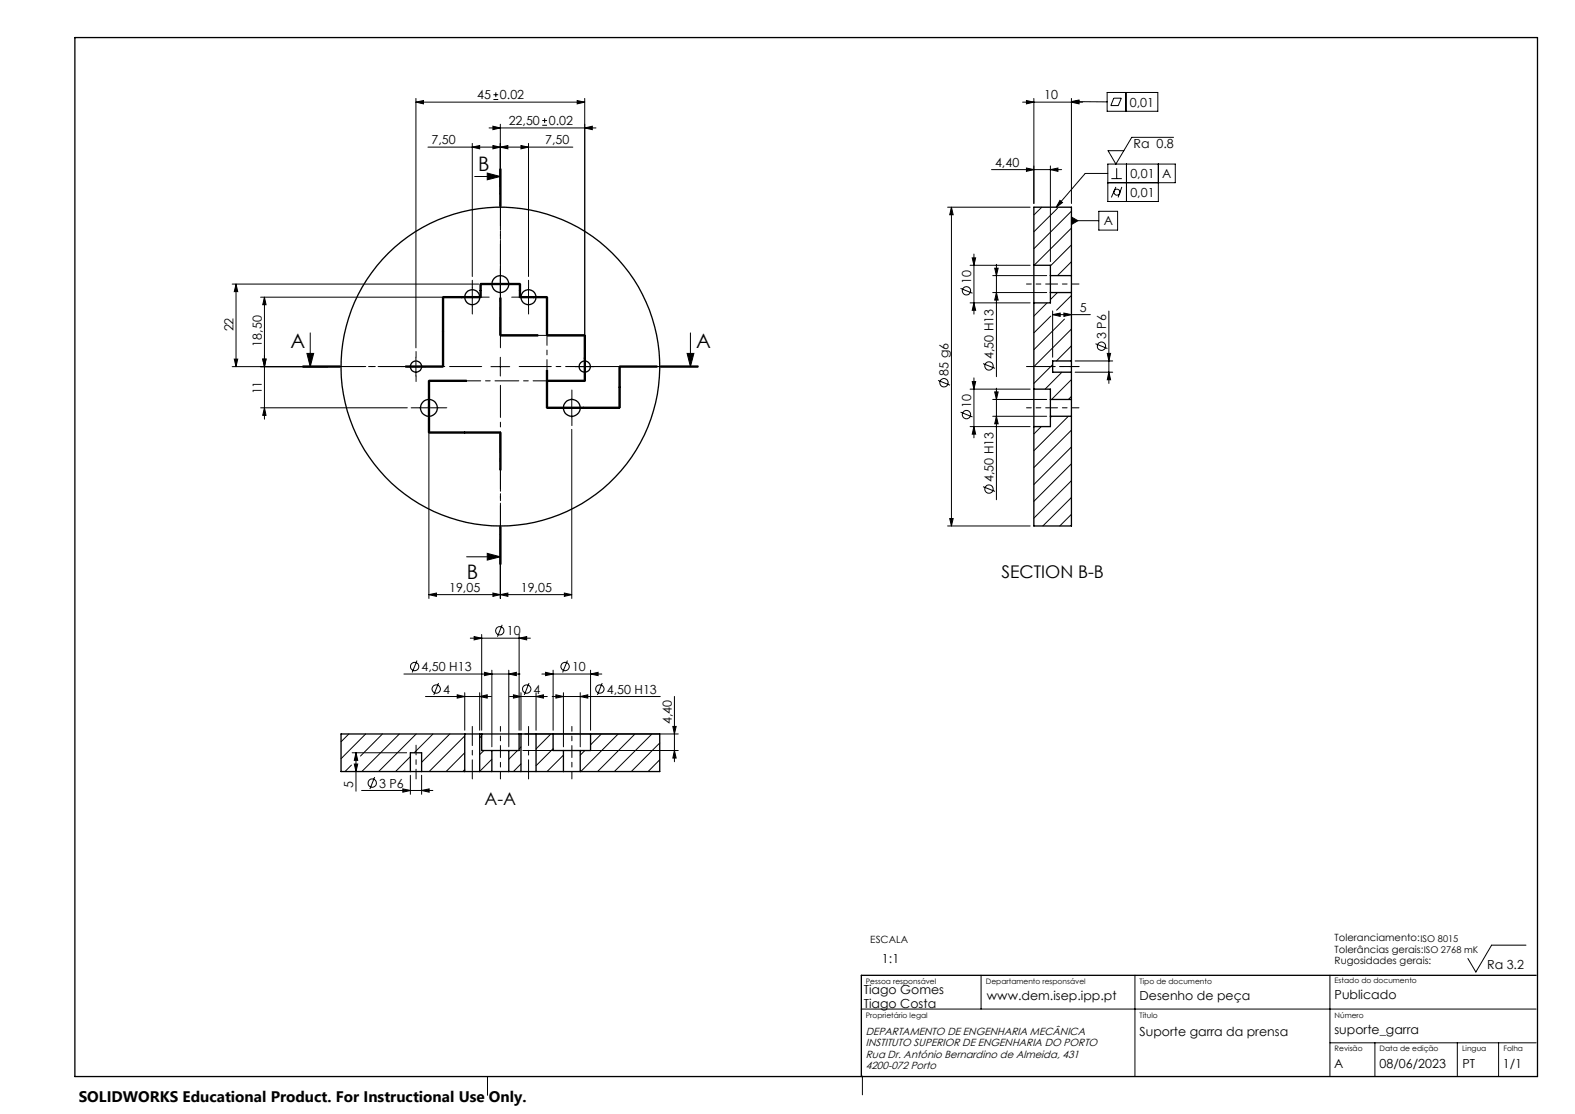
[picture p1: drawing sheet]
<svg xmlns="http://www.w3.org/2000/svg" width="420mm" height="297mm" viewBox="0 0 420 297" stroke-linecap="round" stroke-linejoin="round" font-family="sans-serif">
<g fill="none" stroke="#000" stroke-width=".35">
<path d="M20 10h390v277h-390zM275.7 70.7v10M275.7 70.7v-15.5h10v18.3M275.7 70.7h4.4v2.8M280.1 73.5v4.5M280.1 78v2.7h-4.4M280.1 78h5.6M280.1 73.5h5.6M285.7 73.5v4.5M285.7 78v18.2M275.7 80.7v23M285.7 96.2v3"/>
<path d="M285.7 96.2h-5v3h5M285.7 99.2v7.3M275.7 103.7v10M275.7 103.7h4.4v2.8M280.1 106.5v4.5M280.1 111v2.7h-4.4M280.1 106.5h5.6M280.1 111h5.6M285.7 106.5v4.5M285.7 111v29.2h-10v-26.5M123.9 195.7h4M123.9 195.7h-33v10h18.5"/>
<path d="M123.9 195.7v10M127.9 195.7h.5M127.9 195.7v10M128.4 195.7h10M128.4 195.7v4.4h2.8M138.4 195.7v4.4h-2.7M138.4 195.7h.5M138.9 195.7h4M138.9 195.7v10M142.9 195.7h4.6M142.9 195.7v10M147.5 195.7h10"/>
<path d="M147.5 195.7v4.4h2.7M157.5 195.7h18.4v10h-21.2M157.5 195.7v4.4h-2.8M109.4 205.7h3M109.4 205.7v-5h3v5M112.4 205.7h11.5M123.9 205.7h4M127.9 205.7h3.3M131.2 200.1h4.5M131.2 205.7h4.5M131.2 200.1v5.6M135.7 205.7h3.2"/>
<path d="M135.7 200.1v5.6M138.9 205.7h4M142.9 205.7h7.3M150.2 205.7h4.5M150.2 200.1h4.5M150.2 200.1v5.6M154.7 200.1v5.6M409.6 260h-179.9v27"/>
<circle cx="125.9" cy="79.2" r="2"/>
<circle cx="133.4" cy="75.7" r="2.25"/>
<circle cx="140.9" cy="79.2" r="2"/>
<circle cx="110.9" cy="97.7" r="1.5"/>
<circle cx="133.4" cy="97.7" r="42.5"/>
<circle cx="155.9" cy="97.7" r="1.5"/>
<circle cx="114.4" cy="108.7" r="2.24"/>
<circle cx="152.5" cy="108.7" r="2.25"/>
</g>
<g fill="none" stroke="#000" stroke-width=".27">
<path d="M110.9 27.2l2-.4v.9zM110.9 26.2v66.5M110.9 27.2h45M114.1 39.2h38.7M125.9 39.2l2-.4v.9zM125.9 38.2v35.5M130.4 34.1h28.5M131.4 33.7l2 .4-2 .5zM131.4 38.8l2 .4-2 .5zM131.6 26.5h1.3M131.6 25.3h1.3M132.2 24.6v1.3"/>
<path d="M133.4 39.2l2-.4v.9zM133.4 33.1v18.6M138.9 38.8l2 .4-2 .5zM140.9 38.2v35.5M144.6 33.4h1.3M144.6 32.1h1.3M145.2 31.5v1.3M153.9 26.8l2 .4-2 .5zM155.9 26.2v75.3h-10M155.9 34.1l2-.4v.9zM272.7 27.2h16M273.7 26.8l2 .4-2 .5z"/>
<path d="M275.7 26.2v28.1M285.7 27.2l2-.4v.9zM285.7 26.2v28.1M285.7 27.1l2-.4v.8zM285.7 27.1l9.5 .1M295.2 24.7h13.6v5h-13.6zM297 26.2h2l-.8 1.9h-2zM300.2 24.7v5M312.9 36.6h-11.1l-4.2 7.1-2.1-3.5h4.2M126.6 47.1h6.8M129.9 46.1l3.5 1-3.5 .8zM133.3 45v10"/>
<path d="M133.4 45v10M133.6 45v10M252.7 55.2h22M253.7 55.2l.5 2.1h-.9zM253.7 55.2v85M264.4 45.2h18.7M273.7 44.8l2 .4-2 .5zM277.8 55.2l-2.1 2.1M280.1 45.2l2-.4v.9zM280.1 44.2v25.5M282 55.5l-6.3 6.3M282.6 53.4l.7 .6-1.6 1.2z"/>
<path d="M285.7 56.3l-10 10M285.7 57.9l1.7 .9-1.7 1.1zM285.7 58.8h7.3M293 56.3h5v5h-5zM295.4 46.2h-6l-7.7 9M296.4 47.6h2.8M297.6 49.8l-1.2 2.8M297.8 44.8v2.8M299.2 49.8l-1 2.8M300.4 43.7v10M308.9 43.7v10h-13.5v-10h18v5h-18M61.9 75.7h65.8"/>
<path d="M62.9 75.7l.5 2h-.9zM62.9 75.7v22.1M69.5 79.2h58.9M70.5 79.2l.4 2h-.8zM70.5 79.2v32.6M118 79.2v18.5M118.1 79.2v18.5h-10M118.1 79.4h10.1M118.1 79h10.1M118.3 79.2v18.5M125.9 76.7v5M128 75.7v3.5"/>
<path d="M128.2 75.9h10.5M128.2 75.5h10.5M128.3 75.7v3.5M133.3 79.4v10M133.4 73.2v5M133.4 79.4v10h10M133.6 79.4v10M138.4 79.2h7.5v10M138.5 75.7v3.5M138.7 79.4h7.2M138.7 79h7.2M138.7 79.2v-3.5h-10.5v3.5"/>
<path d="M138.8 75.7v3.5M140.9 76.7v5M145.7 79.2v10M146 79.2v10M256.2 76.9l3.1 1.3M258.7 70.7h16M259.3 68.8h.9l-.5 1.9zM259.7 67.7v16M264.7 73.5h14.4M264.7 78h14.4M265.3 71.5h.9l-.5 2zM265.7 78l.5 2h-.9z"/>
<path d="M265.7 70.5v29.9M282 78l-1.9 1.9M285.7 78.8l-3.9 3.9M285.7 60.8l-9.9 9.9M285.7 65.3l-5.6 5.6M285.7 69.8l-3.7 3.7M62.5 95.7h.9l-.5 2.1zM70.1 95.7h.8l-.4 2.1zM80.7 97.9h10zM80.7 97.5h10M81.8 94.2h1.8l-.9 3.6zM82.7 88.8v9"/>
<path d="M90.7 97.7l-28.8 .1M108.1 97.5h10M108.1 97.9h10M110.9 95.2v5.1M130.9 97.8h5M133.4 95.2v5.1M133.4 89.6h10M133.4 89.2h10M145.7 98.7v10M145.9 89.4h10M145.9 89.6h10M145.9 89.2h10"/>
<path d="M146 98.7v10M153.4 97.8h5M155.8 89.4v12.1M156.1 89.4v12.1M165 97.7v11M165.2 97.5h10M165.2 97.9h10M165.4 97.7v11M175.2 97.7h-10v11h-19.3v-10M176.1 97.7h10M176.1 97.5h10M176.1 97.9h10"/>
<path d="M183.2 94.2h1.8l-.9 3.6zM184.1 88.8v9M258.7 80.7h16M259.7 80.7l.5 2h-.9zM262.1 96.9l3.2 1.3M279.2 80.7l-3.5 3.6M280.2 84.3l-4.5 4.5M280.7 97.2l-5 5M280.7 83.9l2-.4v.8zM280.7 82.9v12.3M280.7 83.9h10.1M283.2 99.2l-4.5 4.5"/>
<path d="M283.7 83.5l2 .4-2 .4zM283.8 85.1l-8.1 8.1M285.7 87.7l-10 10.1M285.7 92.2l-4 4M286.7 96.2h10M286.7 99.2h10M292.1 91.6l3.2 1.3M295.3 94.2h.9l-.5 2zM295.7 99.2l.5 2h-.9zM295.7 82.9v19.3M69.5 108.7h39.1M70.5 108.7l.4 2h-.8z"/>
<path d="M111.9 108.7h5M114.2 101.5v13.8M114.4 101.4h10M114.4 101.7h10M114.4 115.3h19v10M114.4 115.5h19M114.4 115.1h19M114.6 101.5v13.8M124.4 101.5h-10v58.1M133.3 115.3v10M133.6 115.3v10M145.9 108.9h19.3"/>
<path d="M145.9 108.5h19.3M145.9 101.4h10M145.9 101.7h10M152.5 106.3v4.9M152.5 114.5v45.1M250.2 101.4l3.1 1.3M256.2 109.9l3.1 1.3M258.7 103.7h16M258.7 113.7h16M259.3 101.7h.9l-.5 2zM259.7 113.7l.5 2h-.9zM259.7 100.7v16"/>
<path d="M264.7 106.5h14.4M264.7 111h14.4M265.3 104.5h.9l-.5 2zM265.7 111l.5 2h-.9zM265.7 103.5v29.7M277.7 113.7l-2 2M280.4 111l-.3 .3M284.9 111l-9.2 9.2M285.7 101.2l-5.3 5.3M285.7 105.7l-.8 .8M285.7 114.7l-10 10M285.7 119.2l-10 10"/>
<path d="M253.3 138.3h.9l-.5 1.9zM262.1 129.7l3.2 1.3M285.7 123.6l-10 10.1M285.7 128.2l-10 9.9M285.7 132.6l-7.6 7.6M285.7 137.1l-3.1 3.1M114.4 158.5l2-.4v.9zM114.4 158.5h38.1M124.4 148.4h9M129.9 147.5l3.5 .9-3.5 .9zM131.4 158.1l2 .4-2 .5zM133.3 140.4v10"/>
<path d="M133.4 158.5l2-.4v.9zM133.4 143.8v15.8M133.4 140.4v10M133.6 140.4v10M150.5 158.1l2 .4-2 .5zM252.7 140.2h22M107.7 179.7h31M111.2 176.1l-1.3 3.2M125.4 170.1h16M126.4 169.7l2 .4-2 .5zM128.4 169.2v25.5M129.2 179.2l2 .5-2 .4z"/>
<path d="M131.2 178.7v20.4M133.9 166.6l-1.3 3.2M135.7 179.7l2-.5v.9zM135.7 178.7v20.4M138.4 170.1l2-.4v.9zM138.4 169.2v25.5M144.5 179.7h16M145.5 179.2l2 .5-2 .4zM147.5 178.7v16M151.3 176.1l-1.3 3.2M157.5 179.7l2-.5v.9zM157.5 178.7v16"/>
<path d="M93 195.7l-2.1 2.1M97.5 195.7l-6.6 6.6M102 195.7l-5.9 5.9M106.5 195.7l-10 10M111 195.7l-10 10M113.5 185.7h17.4M115.5 195.7l-5 5M116.9 182.1l-1.2 3.2M119.9 195.7l-7.5 7.5M121.9 185.2l2 .5-2 .4zM123.9 196.2l-9.5 9.5M123.9 184.7v10"/>
<path d="M127.9 185.7l2-.5v.9zM127.9 184.7v10M128.4 196.2l-.5 .5M135.9 185.7h10M136.9 185.2l2 .5-2 .4zM138.9 184.7v10M138.9 199.2l-.5 .5M139.9 195.7h41M141.1 182.1l-1.3 3.2M142.9 185.7l2-.5v.9zM142.9 184.7v10M146.9 195.7l-4 4"/>
<path d="M147.2 185.7h28.9M147.5 199.6l-4.6 4.5M148.2 185.2l2 .5-2 .4zM150.2 184.7v14.4M154.7 185.7l2-.5v.9zM154.7 184.7v14.4M160.4 195.7l-2.9 2.9M160.6 182.1l-1.3 3.2M164.9 195.7l-10 10M169.3 195.7l-10 10M173.8 195.7l-10 10M175.9 198.1l-7.6 7.6"/>
<path d="M179.4 193.7h.9l-.5 2zM179.8 185.7v17.4M93.7 204l-1.7 1.7M93.9 200.7h14.5M94.5 203.7h.9l-.5 2zM94.9 200.7l.5 2h-.9zM94.9 200.7v10.3M96.4 210.7h19M99.9 207.2l-1.3 3.2M107.4 210.3l2 .4-2 .5zM109.4 206.7v5.1M109.4 201.7l-3.9 4"/>
<path d="M112.4 210.7l2-.4v.9zM112.4 206.7v5.1M123.9 200.7l-4.9 5M123.9 205.2l-.5 .5M129 200.1l-1.1 1.1M131.2 202.4l-3.3 3.3M138 200.1l-2.3 2.3M138.9 203.7l-2 2M139.4 200.1h41.5M150.2 201.3l-4.3 4.4M156 200.1l-1.3 1.2M175.9 202.6l-3.1 3.1"/>
<path d="M179.8 200.1l.5 2h-.9zM406.9 252h-9.1l-4.2 7.1-2.2-3.6M229.6 269h180M261.6 260v9M302.6 260v27M354.6 260v27M354.6 278h55M366.6 278v9M388.6 278v9M399.6 278v9M130 287v5M230 286.9v5"/>
<circle cx="297.9" cy="51.2" r=".8"/>
<circle cx="257.7" cy="77.5" r="1.11"/>
<circle cx="263.7" cy="97.6" r="1.11"/>
<circle cx="293.7" cy="92.3" r="1.12"/>
<circle cx="251.7" cy="102" r="1.11"/>
<circle cx="257.7" cy="110.5" r="1.11"/>
<circle cx="263.7" cy="130.4" r="1.1"/>
<circle cx="110.6" cy="177.7" r="1.12"/>
<circle cx="133.3" cy="168.2" r="1.1"/>
<circle cx="150.7" cy="177.7" r="1.12"/>
<circle cx="116.3" cy="183.7" r="1.12"/>
<circle cx="140.5" cy="183.7" r="1.12"/>
<circle cx="160" cy="183.7" r="1.12"/>
<circle cx="99.3" cy="208.8" r="1.11"/>
</g>
<path d="M118.1 97.7h-37.4" fill="none" stroke="#000" stroke-width=".27" stroke-dasharray="6.3 1.3 1.3 1.3" stroke-dashoffset="-.3"/>
<path d="M118.1 97.7v-18.5" fill="none" stroke="#000" stroke-width=".27" stroke-dasharray="6.3 1.3 1.3 1.3" stroke-dashoffset="-1"/>
<path d="M118.1 79.2h10.1" fill="none" stroke="#000" stroke-width=".27" stroke-dasharray="6.3 1.3 1.3 1.3" stroke-dashoffset="3.3"/>
<path d="M128.2 79.2v-3.5M138.7 75.7v3.5" fill="none" stroke="#000" stroke-width=".27" stroke-dasharray="6.3 1.3 1.3 1.3"/>
<path d="M128.2 75.7h10.5" fill="none" stroke="#000" stroke-width=".27" stroke-dasharray="6.3 1.3 1.3 1.3" stroke-dashoffset="3"/>
<path d="M138.7 79.2h7.2" fill="none" stroke="#000" stroke-width=".27" stroke-dasharray="6.3 1.3 1.3 1.3" stroke-dashoffset="4.7"/>
<path d="M145.9 79.2v29.5M145.9 108.7h19.3" fill="none" stroke="#000" stroke-width=".27" stroke-dasharray="6.3 1.3 1.3 1.3" stroke-dashoffset="3.7"/>
<path d="M165.2 108.7v-11" fill="none" stroke="#000" stroke-width=".27" stroke-dasharray="6.3 1.3 1.3 1.3" stroke-dashoffset="2.8"/>
<path d="M165.2 97.7h20.9" fill="none" stroke="#000" stroke-width=".27" stroke-dasharray="6.3 1.3 1.3 1.3" stroke-dashoffset="2.9"/>
<path d="M133.4 45v44.4" fill="none" stroke="#000" stroke-width=".27" stroke-dasharray="6.3 1.3 1.3 1.3" stroke-dashoffset="1.3"/>
<path d="M133.4 89.4h22.5" fill="none" stroke="#000" stroke-width=".27" stroke-dasharray="6.3 1.3 1.3 1.3" stroke-dashoffset="2.1"/>
<path d="M155.9 89.4v12.1" fill="none" stroke="#000" stroke-width=".27" stroke-dasharray="6.3 1.3 1.3 1.3" stroke-dashoffset="2.2"/>
<path d="M155.9 101.5h-41.5" fill="none" stroke="#000" stroke-width=".27" stroke-dasharray="6.3 1.3 1.3 1.3" stroke-dashoffset="2.7"/>
<path d="M114.4 101.5v13.8" fill="none" stroke="#000" stroke-width=".27" stroke-dasharray="6.3 1.3 1.3 1.3" stroke-dashoffset="1.4"/>
<path d="M114.4 115.3h19" fill="none" stroke="#000" stroke-width=".27" stroke-dasharray="6.3 1.3 1.3 1.3" stroke-dashoffset="3.8"/>
<path d="M133.4 115.3v35.1" fill="none" stroke="#000" stroke-width=".27" stroke-dasharray="6.3 1.3 1.3 1.3" stroke-dashoffset=".9"/>
<path d="M280.1 75.7h-6.4M280.1 108.7h-6.4M133.4 200.1v-6.4M152.5 200.1v-6.4" fill="none" stroke="#000" stroke-width=".27" stroke-dasharray="15.2 1.3 1.3 1.3" stroke-dashoffset="13.9"/>
<path d="M280.1 75.7h7.6M280.1 108.7h7.6M133.4 200.1v7.6M152.5 200.1v7.6" fill="none" stroke="#000" stroke-width=".27" stroke-dasharray="15.2 1.3 1.3 1.3" stroke-dashoffset="13.3"/>
<path d="M278.7 97.7h9M110.9 198.7v9" fill="none" stroke="#000" stroke-width=".27" stroke-dasharray="15.2 1.3 1.3 1.3" stroke-dashoffset="12.6"/>
<path d="M273.7 97.7h14M125.9 193.7v14M140.9 193.7v14" fill="none" stroke="#000" stroke-width=".27" stroke-dasharray="15.2 1.3 1.3 1.3" stroke-dashoffset="10.1"/>
<g fill="none" stroke="#000" stroke-width=".27" stroke-dasharray="15.2 1.3 1.3 1.3">
<path d="M123.4 79.2h-2M125.9 76.7v-2M128.4 79.2h2M130.9 75.7h-2.2M133.4 73.2v-2.2M133.4 78.2v2.3M135.9 75.7h2.3M138.4 79.2h-2M140.9 76.7v-2M143.4 79.2h2M108.4 97.7h-1.5M110.9 95.2v-1.5"/>
<path d="M113.4 97.7h1.5M125.9 81.7v2M140.9 81.7v2M153.4 97.7h-1.5M155.9 95.2v-1.5M158.4 97.7h1.5M110.9 100.2v1.5M111.9 108.7h-2.3M114.4 106.2v-2.2M114.4 111.2v2.3M116.9 108.7h2.2M150 108.7h-2.2"/>
<path d="M152.5 106.2v-2.2M152.5 111.2v2.3M155 108.7h2.3M155.9 100.2v1.5"/>
</g>
<path d="M128.4 97.7h-40M133.4 92.7v-40M138.4 97.7h40M133.4 102.7v40" fill="none" stroke="#000" stroke-width=".27" stroke-dasharray="15.2 1.3 1.3 1.3" stroke-dashoffset="6.7"/>
<g fill="#000">
<path d="M131.4 33.7l2 .4-2 .5zM155.9 34.1l2-.4v.9zM125.9 39.2l2-.4v.9zM131.4 38.8l2 .4-2 .5zM121.9 185.2l2 .5-2 .4zM127.9 185.7l2-.5v.9zM126.4 169.7l2 .4-2 .5zM138.4 170.1l2-.4v.9zM129.2 179.2l2 .5-2 .4zM135.7 179.7l2-.5v.9zM136.9 185.2l2 .5-2 .4zM142.9 185.7l2-.5v.9zM145.5 179.2l2 .5-2 .4zM157.5 179.7l2-.5v.9zM148.2 185.2l2 .5-2 .4zM154.7 185.7l2-.5v.9zM273.7 44.8l2 .4-2 .5zM280.1 45.2l2-.4v.9zM280.7 83.9l2-.4v.8zM283.7 83.5l2 .4-2 .4z"/>
<path d="M153.9 26.8l2 .4-2 .5zM110.9 27.2l2-.4v.9zM131.4 158.1l2 .4-2 .5zM114.4 158.5l2-.4v.9zM150.5 158.1l2 .4-2 .5zM133.4 158.5l2-.4v.9zM138.9 38.8l2 .4-2 .5zM133.4 39.2l2-.4v.9zM112.4 210.7l2-.4v.9zM107.4 210.3l2 .4-2 .5zM285.7 27.2l2-.4v.9zM273.7 26.8l2 .4-2 .5z"/>
<path d="M285.7 27.1l2-.4v.8zM282.6 53.4l.7 .6-1.6 1.2zM285.7 57.9l1.7 .9-1.7 1.1z"/>
<path d="M129.9 46.1l3.5 1-3.5 .8zM129.9 147.5l3.5 .9-3.5 .9z"/>
<path d="M62.9 75.7l.5 2h-.9zM62.5 95.7h.9l-.5 2.1zM70.5 79.2l.4 2h-.8zM70.1 95.7h.8l-.4 2.1zM253.7 55.2l.5 2.1h-.9zM253.3 138.3h.9l-.5 1.9zM295.3 94.2h.9l-.5 2zM295.7 99.2l.5 2h-.9zM259.3 68.8h.9l-.5 1.9zM259.7 80.7l.5 2h-.9zM265.3 71.5h.9l-.5 2zM265.7 78l.5 2h-.9zM265.3 104.5h.9l-.5 2zM265.7 111l.5 2h-.9zM259.3 101.7h.9l-.5 2zM259.7 113.7l.5 2h-.9z"/>
<path d="M81.8 94.2h1.8l-.9 3.6zM183.2 94.2h1.8l-.9 3.6z"/>
<path d="M70.5 108.7l.4 2h-.8zM70.1 95.7h.8l-.4 2.1zM94.5 203.7h.9l-.5 2zM94.9 200.7l.5 2h-.9zM179.8 200.1l.5 2h-.9zM179.4 193.7h.9l-.5 2z"/>
</g>
<g font-size="5.3">
<text x="127.5" y="45.5">B</text>
<text x="77.5" y="92.7">A</text>
<text x="185.7" y="92.7">A</text>
<text x="124.4" y="154.5">B</text>
</g>
<g font-size="4.7">
<text x="267" y="154">SECTION B-B</text>
<text x="129.2" y="214.7">A-A</text>
</g>
<text font-size="4.1" x="21" y="293.7">SOLIDWORKS Educational Product. For Instructional Use Only.</text>
<g font-size="3.3">
<text x="127.2" y="26.5">45</text>
<text x="133.3" y="26.5">0.02</text>
<text x="278.5" y="26.5">10</text>
<text x="301.3" y="28.4">0,01</text>
<text x="135.7" y="33.3">22,50</text>
<text x="146.3" y="33.3">0.02</text>
<text x="115.1" y="38.5">7,50</text>
<text x="145.4" y="38.5">7,50</text>
<text x="302.3" y="39.4">Ra 0.8</text>
<text x="265.3" y="44.5">4,40</text>
<text x="301.4" y="47.5">0,01</text>
<text x="309.9" y="47.5">A</text>
<text x="301.4" y="52.5">0,01</text>
<text x="294.3" y="60.1">A</text>
<text x="259" y="75.7" transform="rotate(-90 259 75.7)">10</text>
<text x="288" y="83.2">5</text>
<text x="62.2" y="88.4" transform="rotate(-90 62.2 88.4)">22</text>
<text x="69.8" y="92.4" transform="rotate(-90 69.8 92.4)">18,50</text>
<text x="265" y="95.7" transform="rotate(-90 265 95.7)">4,50 H13</text>
<text x="295" y="90.4" transform="rotate(-90 295 90.4)">3 P6</text>
<text x="253" y="100.2" transform="rotate(-90 253 100.2)">85 g6</text>
<text x="69.8" y="105.2" transform="rotate(-90 69.8 105.2)">11</text>
<text x="259" y="108.7" transform="rotate(-90 259 108.7)">10</text>
<text x="265" y="128.5" transform="rotate(-90 265 128.5)">4,50 H13</text>
<text x="119.8" y="157.8">19,05</text>
<text x="138.9" y="157.8">19,05</text>
<text x="135.1" y="169.4">10</text>
<text x="112.4" y="178.9">4,50 H13</text>
<text x="152.5" y="178.9">10</text>
<text x="118.2" y="184.9">4</text>
<text x="142.3" y="184.9">4</text>
<text x="161.8" y="184.9">4,50 H13</text>
<text x="179.2" y="193.1" transform="rotate(-90 179.2 193.1)">4,40</text>
<text x="101.1" y="210">3 P6</text>
<text x="94.2" y="210" transform="rotate(-90 94.2 210)">5</text>
<text x="235.2" y="256.7">1:1</text>
<text x="396.6" y="258.4">Ra 3.2</text>
<text x="230.4" y="265.1">Tiago Gomes</text>
<text x="230.4" y="268.6">Tiago Costa</text>
<text x="263.2" y="266.5">www.dem.isep.ipp.pt</text>
<text x="303.9" y="266.5">Desenho de peça</text>
<text x="355.9" y="266.5">Publicado</text>
<text x="355.8" y="275.7">suporte_garra</text>
<text x="303.9" y="276.1">Suporte garra da prensa</text>
<text x="355.8" y="284.7">A</text>
<text x="367.9" y="284.7">08/06/2023</text>
<text x="390" y="284.7">PT</text>
<text x="400.8" y="284.7">1/1</text>
</g>
<g font-size="2.8">
<text x="230.9" y="276">DEPARTAMENTO DE ENGENHARIA MECÂNICA</text>
<text x="230.9" y="282">Rua Dr. António Bernardino de Almeida, 431</text>
<text x="230.9" y="279">INSTITUTO SUPERIOR DE ENGENHARIA DO PORTO</text>
<text x="230.9" y="285">4200-072 Porto</text>
</g>
<g font-size="2.7">
<text x="232.1" y="251.4">ESCALA</text>
<text x="355.9" y="250.8">Toleranciamento:ISO 8015</text>
<text x="355.9" y="254">Tolerâncias gerais:ISO 2768 mK</text>
<text x="355.9" y="257.1">Rugosidades gerais:</text>
</g>
<g font-size="2">
<text x="230.9" y="262.3">Pessoa responsável</text>
<text x="262.9" y="262.3">Departamento responsável</text>
<text x="303.9" y="262.3">Tipo de documento</text>
<text x="355.9" y="262.1">Estado do documento</text>
<text x="230.9" y="271.3">Proprietário legal</text>
<text x="303.9" y="271.3">Título</text>
<text x="355.9" y="271.3">Número</text>
<text x="355.9" y="280.3">Revisão</text>
<text x="367.9" y="280.3">Data de edição</text>
<text x="389.9" y="280.3">Lingua</text>
<text x="400.9" y="280.3">Folha</text>
</g>
</svg>
